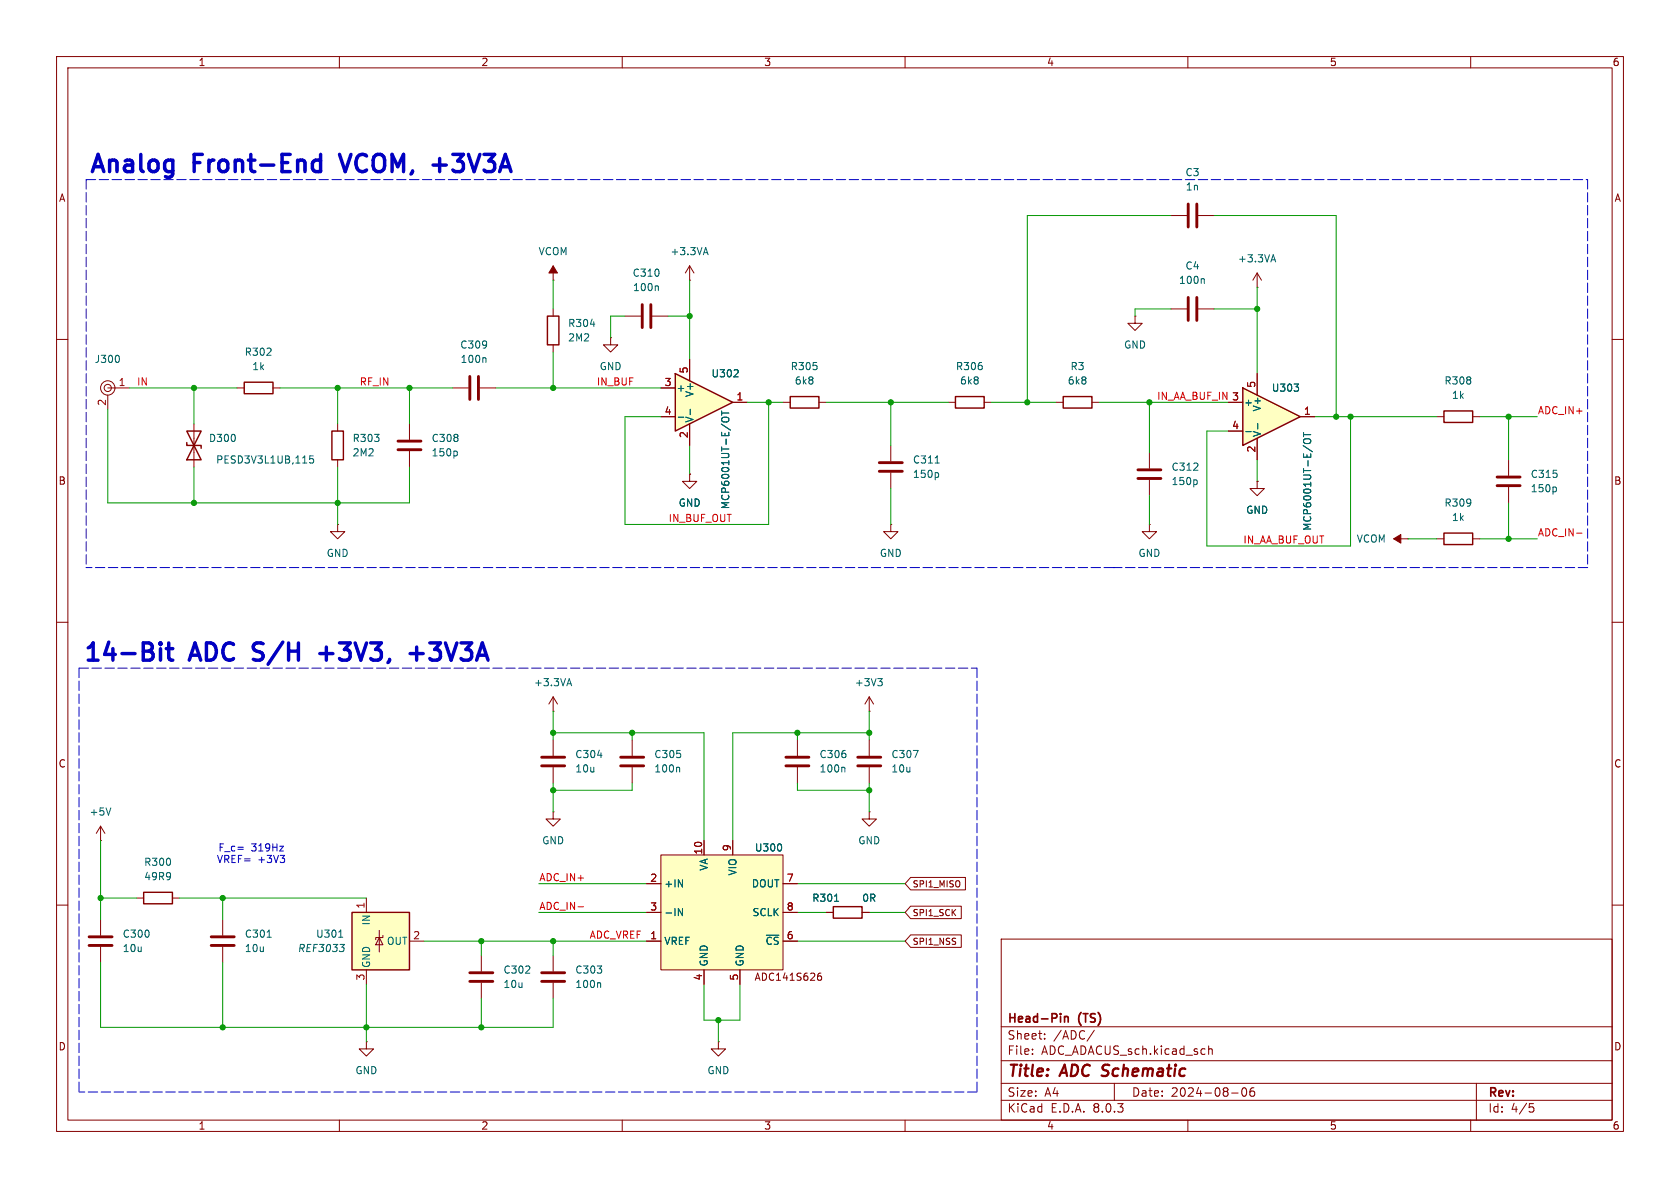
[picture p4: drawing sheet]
<svg xmlns="http://www.w3.org/2000/svg" width="297mm" height="210mm" viewBox="0 0 297 210" stroke-linecap="round" stroke-linejoin="round" font-family="sans-serif">
<g fill="none" stroke="#840000" stroke-width=".18">
<path d="M10 10h277v190h-277zM12 12h273v186h-273zM60 10v2M110 10v2M160 10v2M210 10v2M260 10v2M10 60h2M97.8 49.5h.1M97.8 47v2.5M97.8 54.6v1.3M110.5 55.9h2.8"/>
<path d="M115.3 55.9h2.8M121.9 49.5h.1M121.9 47l-.7 1.3M121.9 47v2.5M121.9 47l.8 1.3M207 54.6h2.8M211.8 54.6h2.8M285 60h2M97.8 61v1.2M222.2 85.1v1.3h1.3l-1.3 1.2-1.2-1.2h1.2M222.2 85.1h.1M10 110h2"/>
<path d="M285 110h2M10 160h2M285 160h2M39.4 162.6v2.8M39.4 167.4v2.8M177 166h108v32h-108zM60 198v2M110 198v2M160 198v2M177 194.5h108M177 191.5h108M177 187.5h108"/>
<path d="M177 181.5h108M182.5 186.3v.1M182.5 185.5v.1M184.7 183.6v.1M184.7 182.8v.1M193.5 182.1l-1.3 2M197 191.5v3M210 198v2M213.7 184.9v1.5M213.7 185.5l.2-.1 .3 .1 .1 .9M217.7 193.2h1.2M219.7 192.4l.2-.1a.81 .81 0 0 1 .6 .6 .81 .81 0 0 1-.3 .8l-.2 .1a.81 .81 0 0 1-.3-1.4z"/>
<path d="M221.7 192.3a.59 .59 0 0 0-.7 .6v.6l.1 .2 .4 .1 .2-.1 .1-.5-.1-.3h-.5l-.2 .3M260 198v2M261 191.5v6.5M270.4 195.1h.7M270.5 195.7h.4l.3 .3-.2 .5-.5 .1"/>
</g>
<path d="M188.2 179.7v1M188.2 179.8l.2-.1 .4 .1v.9" fill="none" stroke="#840000" stroke-width=".3"/>
<path d="M104.4 57.3h.8M116.2 50.5l.2 .2v.7M124.5 44.7h.6M124.8 43.8l.4 1.2M212.7 49.3l.2 .1v.7M47.2 165.7h.7" fill="none" stroke="#006464" stroke-width=".18"/>
<path d="M113.5 53.8v4.1M115.1 53.8v4.1M210.1 52.6v4M211.6 52.6v4M37.3 167.1h4.1M37.3 165.6h4.1" fill="none" stroke="#840000" stroke-width=".51"/>
<path d="M97.8 47l.8 1.3h-1.6z" fill="#840000" stroke="#840000" stroke-width=".18"/>
<path d="M96.8 55.9h2v5.1h-2z" fill="none" stroke="#840000" stroke-width=".25"/>
<path d="M219.7 68.6l10.2 5.1-10.2 5z" fill="#ffffc2"/>
<path d="M33 78.2v.5h2.6v.5M33 76.2h2.6l-2.6 5.1h2.6zM58.7 76.2h2v5.1h-2zM188 70.1h5v2h-5zM219.7 68.6l10.2 5.1-10.2 5z" fill="none" stroke="#840000" stroke-width=".25"/>
<g fill="none" stroke="#840000" stroke-width=".18">
<path d="M200.7 55.9v1.3h1.2l-1.2 1.2-1.3-1.2h1.3M200.7 55.9h.1M19 68.6h3.9M19 69.9v2.5M34.3 74.9v7.7M59.7 74.9v1.3M72.4 74.9v2.8M72.4 79.8v2.8M186.7 71.1h1.3M193 71.1h1.3M217.2 71.1h2.5M217.2 76.2h2.5"/>
<path d="M222.2 66v3.9M222.2 77.5v3.8M229.9 73.7h2.5M59.7 92.7v1.3h1.3l-1.3 1.3-1.3-1.3h1.3M59.7 92.7h.1M59.7 81.3v1.3M203.2 80v2.8M203.2 84.8v2.8M97.8 125.7h.1M97.8 123.2v2.5M97.8 130.8v2.8M97.8 135.6v2.8"/>
<path d="M97.8 123.2l-.8 1.3M97.8 123.2l.8 1.3M153.7 125.7h.1M153.7 123.2v2.5M153.7 130.8v2.8M153.7 135.6v2.8M153.7 123.2l-.8 1.3M153.7 123.2l.7 1.3M97.8 143.5v1.3h1.3l-1.3 1.3-1.3-1.3h1.3M97.8 143.5h.1M85.1 168.9v2.8M85.1 173.7v2.8"/>
<path d="M97.8 168.9v2.8M97.8 173.7v2.8M127 184.2v1.2h1.3l-1.3 1.3-1.3-1.3h1.3M127 184.2h.1"/>
<circle cx="19" cy="68.6" r=".63"/>
<circle cx="19" cy="68.6" r="1.27"/>
</g>
<g fill="none" stroke="#006464" stroke-width=".18">
<path d="M21 62.9l.1 .4-.1 .7M80.6 79.7l.2 .3v.3l-.2 .3M220.2 76.3h1M222.3 74.9v1M228.8 67.9h.8l-.5 .5M229.5 68.5v.5M230.4 76.5v.7M230.4 76.8h1.3M230.9 78.4a.42 .42 0 0 1-.5-.4 .42 .42 0 0 1 .5-.4h.4a.42 .42 0 0 1 .4 .4 .42 .42 0 0 1-.4 .4M55.4 80.6h-.6l-.1 .6 .2-.1h.4l.1 .2v.4l-.2 .2-.5-.2M211.4 84.8l.3 .3v.3l-.3 .3M100.6 120l.5 1.2"/>
<path d="M155.2 120h.8l-.5 .4M100.3 120.9h.6M105.6 133.5h.8M155.7 120.4l.3 .3v.3l-.3 .2M161.5 132.7h.8l-.5 1.2M106 173.7l.2 .2v.7"/>
</g>
<path d="M70.4 79.5h4M70.4 78h4M201.2 84.6h4M201.2 83.1h4M95.8 135.4h4M95.8 133.9h4M151.6 135.4h4.1M151.6 133.9h4.1M83.1 173.5h4M83.1 172h4M95.8 173.5h4M95.8 172h4" fill="none" stroke="#840000" stroke-width=".51"/>
<path d="M116.8 151.1h21.6v20.4h-21.6z" fill="#ffffc2"/>
<g fill="none" stroke="#840000" stroke-width=".18">
<path d="M207 38.1h2.8M211.8 38.1h2.8M107.9 59.7v1.3h1.3l-1.3 1.2-1.2-1.2h1.2M107.9 59.7h.1M222.2 50.8h.1M222.2 48.3l-.7 1.2M222.2 48.3v2.5M222.2 48.3l.8 1.2M41.9 68.6h1.3M48.3 68.6h1.2M80 68.6h2.8M84.8 68.6h2.8"/>
<path d="M138.4 71.1h1.3M144.8 71.1h1.2M157.5 78.7v2.8M167.6 71.1h1.3M174 71.1h1.3M254 73.7h1.3M260.3 73.7h1.3M121.9 83.8v1.3h1.3l-1.3 1.3-1.3-1.3h1.3M121.9 83.8h.1M157.5 92.7v1.3h1.2l-1.2 1.3-1.3-1.3h1.3M157.5 92.7h.1M157.5 83.6v2.8"/>
<path d="M203.2 92.7v1.3h1.3l-1.3 1.3-1.3-1.3h1.3M203.2 92.7h.1M246.4 95.3h2.5M248.9 95.3h.1M254 95.3h1.3M260.3 95.3h1.3M111.8 130.8v2.8M111.8 135.6v2.8M141 130.8v2.8M141 135.6v2.8M114.3 156.2h2.5M116.8 151.1h21.6v20.4h-21.6z"/>
<path d="M124.5 148.6v2.5M129.5 148.6v2.5M138.4 156.2h2.6M153.7 143.5v1.3h1.2l-1.2 1.3-1.3-1.3h1.3M153.7 143.5h.1M114.3 166.4h2.5M114.3 161.3h2.5M124.5 171.5v2.5M130.8 171.5v2.5M133.5 173.3l.4-1.3 .5 1.3M135.5 172.7l-.1-.5-.6-.2v1.3M136.8 172.1a.51 .51 0 0 0-.6 0 .51 .51 0 0 0-.2 .6"/>
<path d="M137.3 172.4l.3-.4v1.3M138.4 166.4h2.6M138.4 161.3h2.6M138.8 172l-.3 .9M139.1 172.4v.9M139.7 172.4l.4-.4v1.3M141.6 172.1l-.5-.1-.2 .3 .1 .3 .4 .1M142.1 172.7l.2-.2h.3l.2 .2M142.7 172l-.4 .1a.94 .94 0 0 0-.2 1M143.3 172.1l.5-.1 .2 .4-.7 .9h.7M145.1 172l-.3 .1a.86 .86 0 0 0 0 1.2l.4-.1 .1-.5-.3-.2h-.2l-.3 .2M146 161.3h1.3"/>
<path d="M152.4 161.3h1.3"/>
</g>
<path d="M224.8 45.9h.6M225.1 45l.4 1.3M85.7 63.2l.2 .2v.7M165.3 81.9h.8M165.7 83.6l.2 .2v.4l-.2 .2M120 135.6l.2 .2v.7M149.2 135.6l.2 .2v.7M119.9 155.5l.8 1.3v-1.3M138.1 149.4v.8M147.5 159.3h.8M119.9 160.6l.8 1.3v-1.3" fill="none" stroke="#006464" stroke-width=".18"/>
<path d="M210.1 36.1v4M211.6 36.1v4M83.1 66.5v4.1M84.6 66.5v4.1M155.4 83.3h4.1M155.4 81.8h4.1M109.7 135.4h4.1M109.7 133.9h4.1M138.9 135.4h4.1M138.9 133.9h4.1" fill="none" stroke="#840000" stroke-width=".51"/>
<path d="M43.2 67.6h5.1v2h-5.1zM139.7 70.1h5.1v2h-5.1zM168.9 70.1h5.1v2h-5.1zM255.3 72.6h5v2.1h-5zM255.3 94.2h5v2.1h-5zM147.3 160.3h5.1v2h-5.1z" fill="none" stroke="#840000" stroke-width=".25"/>
<path d="M246.4 95.3l1.2-.8v1.5z" fill="#840000" stroke="#840000" stroke-width=".18"/>
<path d="M119.4 66l10.1 5.1-10.1 5.1z" fill="#ffffc2"/>
<path d="M119.4 66l10.1 5.1-10.1 5.1zM25.4 157.7h5.1v2.1h-5.1z" fill="none" stroke="#840000" stroke-width=".25"/>
<g fill="none" stroke="#840000" stroke-width=".18">
<path d="M116.8 68.6h2.6M116.8 73.7h2.6M121.9 63.5v3.8M121.9 74.9v3.8M129.5 71.1h2.6M266.7 81.3v2.8M266.7 86.1v2.8M17.8 148.6h.1M17.8 146.1v2.5M17.8 146.1l-.8 1.2M17.8 146.1l.7 1.2M24.1 158.8h1.3"/>
<path d="M30.5 158.8h1.2M17.8 162.6v2.8M17.8 167.4v2.8"/>
</g>
<path d="M119.9 73.8h1M122 72.3v1M127.6 72.7v.7M127.6 73h1.2M128 74.6a.42 .42 0 0 1-.4-.4 .42 .42 0 0 1 .4-.4h.4a.42 .42 0 0 1 .5 .4 .42 .42 0 0 1-.5 .4M129.7 66.6h.8M130.4 65.5v.4M274.9 86.1l.3 .2v.4l-.3 .2M19.6 142.8l-.4 1.3" fill="none" stroke="#006464" stroke-width=".18"/>
<path d="M264.7 85.9h4M264.7 84.3h4M15.7 167.1h4.1M15.7 165.6h4.1" fill="none" stroke="#840000" stroke-width=".51"/>
<path d="M62.2 161.3h10.2v10.2h-10.2z" fill="#ffffc2"/>
<path d="M62.2 161.3h10.2v10.2h-10.2z" fill="none" stroke="#840000" stroke-width=".25"/>
<g fill="none" stroke="#840000" stroke-width=".18">
<path d="M116.8 73.7h2.6M116.8 68.6h2.6M121.9 63.5v3.8M121.9 74.9v3.8M129.5 71.1h2.6M217.2 71.1h2.5M217.2 76.2h2.5M222.2 66v3.9M222.2 77.5v3.8M229.9 73.7h2.5M121.9 83.8h.1M222.2 85.1h.1"/>
<path d="M64.8 158.8v2.5M114.3 156.2h2.5M124.5 148.6v2.5M129.5 148.6v2.5M138.4 156.2h2.6M161 155.1h9.7v2.2h-9.7l-1-1.1zM64.8 171.5v2.5M67.1 165.7l.6 1.3h-1.3zM67.1 164.5v3.8M67.7 165.4v.3h-1.3v.4M72.4 166.4h2.5M114.3 166.4h2.5"/>
<path d="M114.3 161.3h2.5M124.5 171.5v2.5M130.8 171.5v2.5M138.4 166.4h2.6M138.4 161.3h2.6M146 161.3h1.3M152.4 161.3h1.3M161 160.2h8.9v2.2h-8.9l-1-1.1zM161 165.3h8.9v2.2h-8.9l-1-1.1zM64.8 184.2v1.2h1.2l-1.2 1.3-1.3-1.3h1.3M64.8 184.2h.1"/>
</g>
<g fill="none" stroke="#006464" stroke-width=".18">
<path d="M119.9 73.8h1M122 72.3v1M127.6 72.7v.7M127.6 73h1.2M128 74.6a.42 .42 0 0 1-.4-.4 .42 .42 0 0 1 .4-.4h.4a.42 .42 0 0 1 .5 .4 .42 .42 0 0 1-.5 .4M129.7 66.6h.8M130.4 65.5v.4M220.2 76.3h1M222.3 74.9v1M228.8 67.9h.8l-.5 .5M229.5 68.5v.5M230.4 76.5v.7"/>
<path d="M230.4 76.8h1.3M230.9 78.4a.42 .42 0 0 1-.5-.4 .42 .42 0 0 1 .5-.4h.4a.42 .42 0 0 1 .4 .4 .42 .42 0 0 1-.4 .4M119.9 155.5l.8 1.3v-1.3M138.1 149.4v.8M147.5 159.3h.8M59.9 165.7h.7M60.1 166.9h.8l-.5 .5M60.7 167.5l.1 .2-.1 .4M119.9 160.6l.8 1.3v-1.3"/>
</g>
<path d="M278.7 94.3h1M102.2 160.3h1" fill="none" stroke="#f00" stroke-width=".18"/>
<g fill="none" stroke="#0000c2" stroke-width=".61">
<path d="M55.5 30.2l.3 .1h.6l.3-.1M55.5 28.5l.3-.2h.6l.3 .2M56.7 27.3v3M60 27.3l1 3M76.6 29.2h2.3M28.4 113.7v.2M28.4 114.7v2M28.4 113.7l-.2 .1 .2 .1M28.4 113.7l.1 .1-.1 .1M29.4 114.7h1.2M29.8 113.7v2.6l.2 .3 .6 .1M56.5 115.5h2.4"/>
<path d="M72.5 115.5h2.3M73.7 114.4v2.3"/>
</g>
<path d="M196.8 100.3h.1M49.4 149.6h.7l-.7 .8h.7" fill="none" stroke="#0000c2" stroke-width=".18"/>
<path d="M15.2 31.8v68.5M15.2 31.8h265.5M280.7 31.8v68.5M14 118.1v74.9M14 118.1h158.7M172.7 118.1v74.9M196.8 100.3h-181.6M280.7 100.3h-83.9M172.7 193h-158.7" fill="none" stroke="#0000c2" stroke-width=".18" stroke-dasharray="1.7 .6"/>
<g fill="none" stroke="#009600" stroke-width=".18">
<path d="M207 38.1h-25.4v33M214.6 38.1h21.6v35.6M97.8 49.5v5.1M110.5 55.9h-2.6v3.8M118.1 55.9h3.8M121.9 49.5v14M207 54.6h-6.3v1.3M214.6 54.6h7.6M222.2 50.8v15.2M19 72.4v16.5h53.4v-6.3M22.9 68.6h19M34.3 68.6v6.3"/>
<path d="M49.5 68.6h30.5M59.7 68.6v6.3M72.4 68.6v6.3M87.6 68.6h29.2M97.8 62.2v6.4M121.9 78.7v5.1M132.1 71.1h6.3M135.9 71.1v21.6h-25.4v-19h6.3M146 71.1h21.6M157.5 71.1v7.6M175.3 71.1h11.4M194.3 71.1h22.9"/>
<path d="M203.2 71.1v8.9M232.4 73.7h21.6M238.8 73.7v22.8h-25.4v-20.3h3.8M261.6 73.7h10.2M266.7 73.7v7.6M34.3 82.6v6.3M59.7 82.6v10.1M157.5 86.4v6.3M203.2 87.6v5.1M222.2 81.3v3.8M248.9 95.3h5.1M261.6 95.3h10.2"/>
<path d="M266.7 88.9v6.4M97.8 129.5h26.7v19.1M97.8 125.7v5.1M97.8 138.4v5.1M111.8 138.4v1.3h-14M111.8 129.5v1.3M141 138.4v1.3h12.7M141 129.5v1.3M153.7 129.5h-24.2v19.1M153.7 125.7v5.1M153.7 138.4v5.1M17.8 158.8h6.3"/>
<path d="M17.8 148.6v14M31.7 158.8h33.1M39.4 158.8v3.8M95.2 156.2h19.1M141 156.2h19M17.8 170.2v11.4h80v-5.1M39.4 170.2v11.4M64.8 174v10.2M74.9 166.4h39.4M85.1 166.4v2.5M85.1 176.5v5.1M95.2 161.3h19.1"/>
<path d="M97.8 166.4v2.5M124.5 174v6.3h6.3v-6.3M141 166.4h19M141 161.3h5M153.7 161.3h6.3M127 180.3v3.9"/>
</g>
<g fill="#009600" stroke="#009600" stroke-width=".18">
<circle cx="59.7" cy="88.9" r=".46"/>
<circle cx="34.3" cy="88.9" r=".46"/>
<circle cx="97.8" cy="68.6" r=".46"/>
<circle cx="34.3" cy="68.6" r=".46"/>
<circle cx="181.6" cy="71.1" r=".46"/>
<circle cx="203.2" cy="71.1" r=".46"/>
<circle cx="222.2" cy="54.6" r=".46"/>
<circle cx="127" cy="180.3" r=".46"/>
<circle cx="97.8" cy="139.7" r=".46"/>
<circle cx="97.8" cy="129.5" r=".46"/>
<circle cx="111.8" cy="129.5" r=".46"/>
<circle cx="97.8" cy="166.4" r=".46"/>
<circle cx="153.7" cy="129.5" r=".46"/>
<circle cx="153.7" cy="139.7" r=".46"/>
<circle cx="141" cy="129.5" r=".46"/>
<circle cx="121.9" cy="55.9" r=".46"/>
<circle cx="157.5" cy="71.1" r=".46"/>
<circle cx="135.9" cy="71.1" r=".46"/>
<circle cx="64.8" cy="181.6" r=".46"/>
<circle cx="39.4" cy="181.6" r=".46"/>
<circle cx="17.8" cy="158.8" r=".46"/>
<circle cx="39.4" cy="158.8" r=".46"/>
<circle cx="85.1" cy="166.4" r=".46"/>
<circle cx="85.1" cy="181.6" r=".46"/>
<circle cx="59.7" cy="68.6" r=".46"/>
<circle cx="72.4" cy="68.6" r=".46"/>
<circle cx="236.2" cy="73.7" r=".46"/>
<circle cx="238.8" cy="73.7" r=".46"/>
<circle cx="266.7" cy="73.7" r=".46"/>
<circle cx="266.7" cy="95.3" r=".46"/>
</g>
<g font-size="4.2" fill="#0000c2">
<text x="15.4" y="31.4">Analog</text>
<text x="34.2" y="31.4">Front-End</text>
<text x="61.6" y="31.4">VCOM,</text>
<text x="78.9" y="31.4">+3V3A</text>
<text x="14.4" y="117.8">14-Bit</text>
<text x="33.8" y="117.8">ADC</text>
<text x="46" y="117.8">S/H</text>
<text x="58.9" y="117.8">+3V3,</text>
<text x="76" y="117.8">+3V3A</text>
</g>
<g font-size="2.8" fill="#840000">
<text x="178" y="190.9">Title:</text>
<text x="187.7" y="190.9">ADC Schematic</text>
</g>
<g font-size="2.1" fill="#840000">
<text x="178" y="184">Sheet:</text>
<text x="178" y="181.2">Head-Pin</text>
<text x="186.2" y="184">/ADC/</text>
<text x="190.7" y="181.2">(TS)</text>
<text x="178" y="186.7">File:</text>
<text x="184.1" y="186.7">ADC_ADACUS_sch.kicad_sch</text>
<text x="178" y="196.9">KiCad</text>
<text x="178" y="194.1">Size:</text>
<text x="184.7" y="194.1">A4</text>
<text x="185.7" y="196.9">E.D.A.</text>
<text x="193.3" y="196.9">8.0.3</text>
<text x="200" y="194.1">Date:</text>
<text x="207" y="194.1">2024-08-06</text>
<text x="263" y="194.3">Rev:</text>
<text x="263" y="196.9">Id:</text>
<text x="267.1" y="196.9">4/5</text>
</g>
<g font-size="1.8" fill="#840000">
<text x="35" y="11.9">1</text>
<text x="85" y="11.9">2</text>
<text x="135" y="11.9">3</text>
<text x="185" y="11.9">4</text>
<text x="235" y="11.9">5</text>
<text x="285" y="11.9">6</text>
<text x="10.3" y="35.9">A</text>
<text x="285.3" y="35.9">A</text>
<text x="10.3" y="85.9">B</text>
<text x="285.3" y="85.9">B</text>
<text x="10.3" y="135.9">C</text>
<text x="285.3" y="135.9">C</text>
<text x="132.2" y="174.6">ADC141S626</text>
<text x="10.3" y="185.9">D</text>
<text x="285.3" y="185.9">D</text>
<text x="35" y="199.9">1</text>
<text x="85" y="199.9">2</text>
<text x="135" y="199.9">3</text>
<text x="185" y="199.9">4</text>
<text x="235" y="199.9">5</text>
<text x="285" y="199.9">6</text>
</g>
<g font-size="1.8" fill="#006464">
<text x="209.5" y="31.3">C3</text>
<text x="209.5" y="33.9">1n</text>
<text x="95.1" y="45.3">VCOM</text>
<text x="118.4" y="45.3">+3.3VA</text>
<text x="209.5" y="47.9">C4</text>
<text x="218.8" y="46.6">+3.3VA</text>
<text x="111.7" y="49.1">C310</text>
<text x="111.8" y="51.7">100n</text>
<text x="208.3" y="50.4">100n</text>
<text x="100.3" y="58">R304</text>
<text x="16.7" y="64.4">J300</text>
<text x="43.2" y="63.1">R302</text>
<text x="44.5" y="65.6">1k</text>
<text x="81.3" y="61.8">C309</text>
<text x="81.3" y="64.4">100n</text>
<text x="100.3" y="60.6">2M2</text>
<text x="105.9" y="65.6">GND</text>
<text x="139.7" y="65.6">R305</text>
<text x="168.9" y="65.6">R306</text>
<text x="189.2" y="65.6">R3</text>
<text x="198.6" y="61.8">GND</text>
<text x="119.5" y="69.4">+</text>
<text x="122.8" y="70.3" transform="rotate(-90 122.8 70.3)">V+</text>
<text x="125.7" y="66.9">U302</text>
<text x="140.4" y="68.2">6k8</text>
<text x="169.6" y="68.2">6k8</text>
<text x="188.7" y="68.2">6k8</text>
<text x="219.8" y="72">+</text>
<text x="224.7" y="69.4">U303</text>
<text x="255.3" y="68.2">R308</text>
<text x="256.6" y="70.7">1k</text>
<text x="122.8" y="74.8" transform="rotate(-90 122.8 74.8)">V-</text>
<text x="223.1" y="77.3" transform="rotate(-90 223.1 77.3)">V-</text>
<text x="223.1" y="72.8" transform="rotate(-90 223.1 72.8)">V+</text>
<text x="36.8" y="78.3">D300</text>
<text x="38.1" y="82.1">PESD3V3L1UB,115</text>
<text x="62.2" y="78.3">R303</text>
<text x="62.2" y="80.9">2M2</text>
<text x="76.2" y="78.3">C308</text>
<text x="76.2" y="80.9">150p</text>
<text x="161.3" y="82.1">C311</text>
<text x="207" y="83.4">C312</text>
<text x="119.9" y="89.8">GND</text>
<text x="161.3" y="84.7">150p</text>
<text x="207" y="86">150p</text>
<text x="255.3" y="89.8">R309</text>
<text x="270.5" y="84.7">C315</text>
<text x="270.5" y="87.2">150p</text>
<text x="129.1" y="90.1" transform="rotate(-90 129.1 90.1)">MCP6001UT-E/OT</text>
<text x="220.2" y="91">GND</text>
<text x="232" y="93.9" transform="rotate(-90 232 93.9)">MCP6001UT-E/OT</text>
<text x="256.6" y="92.3">1k</text>
<text x="57.7" y="98.7">GND</text>
<text x="155.4" y="98.7">GND</text>
<text x="201.2" y="98.7">GND</text>
<text x="239.8" y="96.1">VCOM</text>
<text x="94.3" y="121.5">+3.3VA</text>
<text x="151" y="121.5">+3V3</text>
<text x="101.6" y="134.2">C304</text>
<text x="101.6" y="136.8">10u</text>
<text x="115.6" y="134.2">C305</text>
<text x="115.6" y="136.8">100n</text>
<text x="144.8" y="134.2">C306</text>
<text x="144.8" y="136.8">100n</text>
<text x="157.5" y="134.2">C307</text>
<text x="157.5" y="136.8">10u</text>
<text x="15.7" y="144.4">+5V</text>
<text x="95.8" y="149.5">GND</text>
<text x="151.6" y="149.5">GND</text>
<text x="25.4" y="153.3">R300</text>
<text x="25.4" y="155.8">49R9</text>
<text x="125.3" y="154" transform="rotate(-90 125.3 154)">VA</text>
<text x="130.4" y="154.9" transform="rotate(-90 130.4 154.9)">VIO</text>
<text x="133.4" y="150.7">U300</text>
<text x="117.3" y="157.1">+IN</text>
<text x="132.8" y="157.1">DOUT</text>
<text x="143.5" y="159.6">R301</text>
<text x="152.3" y="159.6">0R</text>
<text x="21.6" y="166">C300</text>
<text x="43.2" y="166">C301</text>
<text x="55.8" y="166">U301</text>
<text x="65.6" y="163.7" transform="rotate(-90 65.6 163.7)">IN</text>
<text x="68.3" y="167.2">OUT</text>
<text x="117.3" y="167.2">VREF</text>
<text x="117.3" y="162.2">-IN</text>
<text x="132.9" y="162.2">SCLK</text>
<text x="135.2" y="167.2">~{CS}</text>
<text x="21.6" y="168.5">10u</text>
<text x="43.2" y="168.5">10u</text>
<text x="52.6" y="168.5">REF3033</text>
<text x="65.6" y="171.2" transform="rotate(-90 65.6 171.2)">GND</text>
<text x="88.9" y="172.3">C302</text>
<text x="101.6" y="172.3">C303</text>
<text x="125.3" y="170.9" transform="rotate(-90 125.3 170.9)">GND</text>
<text x="131.7" y="170.9" transform="rotate(-90 131.7 170.9)">GND</text>
<text x="88.9" y="174.9">10u</text>
<text x="101.6" y="174.9">100n</text>
<text x="62.7" y="190.1">GND</text>
<text x="125" y="190.1">GND</text>
</g>
<g font-size="1.8" fill="#a90000">
<text x="18.8" y="71.8" transform="rotate(-90 18.8 71.8)">2</text>
<text x="20.9" y="68.3">1</text>
<text x="117.4" y="68.3">3</text>
<text x="121.7" y="66.1" transform="rotate(-90 121.7 66.1)">5</text>
<text x="130.1" y="70.9">1</text>
<text x="217.7" y="70.9">3</text>
<text x="222" y="68.7" transform="rotate(-90 222 68.7)">5</text>
<text x="117.4" y="73.4">4</text>
<text x="121.7" y="77.5" transform="rotate(-90 121.7 77.5)">2</text>
<text x="217.7" y="75.9">4</text>
<text x="230.4" y="73.4">1</text>
<text x="222" y="80.1" transform="rotate(-90 222 80.1)">2</text>
<text x="114.9" y="156">2</text>
<text x="124.2" y="151.2" transform="rotate(-90 124.2 151.2)">10</text>
<text x="129.3" y="150.6" transform="rotate(-90 129.3 150.6)">9</text>
<text x="139" y="156">7</text>
<text x="64.5" y="160.7" transform="rotate(-90 64.5 160.7)">1</text>
<text x="114.9" y="161">3</text>
<text x="139" y="161">8</text>
<text x="73" y="166.1">2</text>
<text x="114.9" y="166.1">1</text>
<text x="139" y="166.1">6</text>
<text x="64.5" y="173.4" transform="rotate(-90 64.5 173.4)">3</text>
<text x="124.2" y="173.4" transform="rotate(-90 124.2 173.4)">4</text>
<text x="130.6" y="173.4" transform="rotate(-90 130.6 173.4)">5</text>
</g>
<g font-size="1.8" fill="#f00">
<text x="24.1" y="68.2">IN</text>
<text x="63.5" y="68.2">RF_IN</text>
<text x="105.4" y="68.2">IN_BUF</text>
<text x="204.5" y="70.8">IN_AA_BUF_IN 3</text>
<text x="271.8" y="73.3">ADC_IN+</text>
<text x="118.1" y="92.4">IN_BUF_OUT</text>
<text x="271.8" y="94.9">ADC_IN-</text>
<text x="219.7" y="96.2">IN_AA_BUF_OUT</text>
<text x="95.2" y="155.9">ADC_IN+</text>
<text x="95.2" y="160.9">ADC_IN-</text>
<text x="104.1" y="166">ADC_VREF</text>
</g>
<g font-size="1.8" fill="#0000c2">
<text x="38.2" y="152.8">VREF=</text>
<text x="38.5" y="150.7">F_c=</text>
<text x="44.4" y="150.7">319Hz</text>
<text x="45.6" y="152.8">+3V3</text>
</g>
<g font-size="1.5" fill="#840000">
<text x="161.3" y="157.1">SPI1_MISO</text>
<text x="161.3" y="162.1">SPI1_SCK</text>
<text x="161.3" y="167.2">SPI1_NSS</text>
</g>
</svg>
